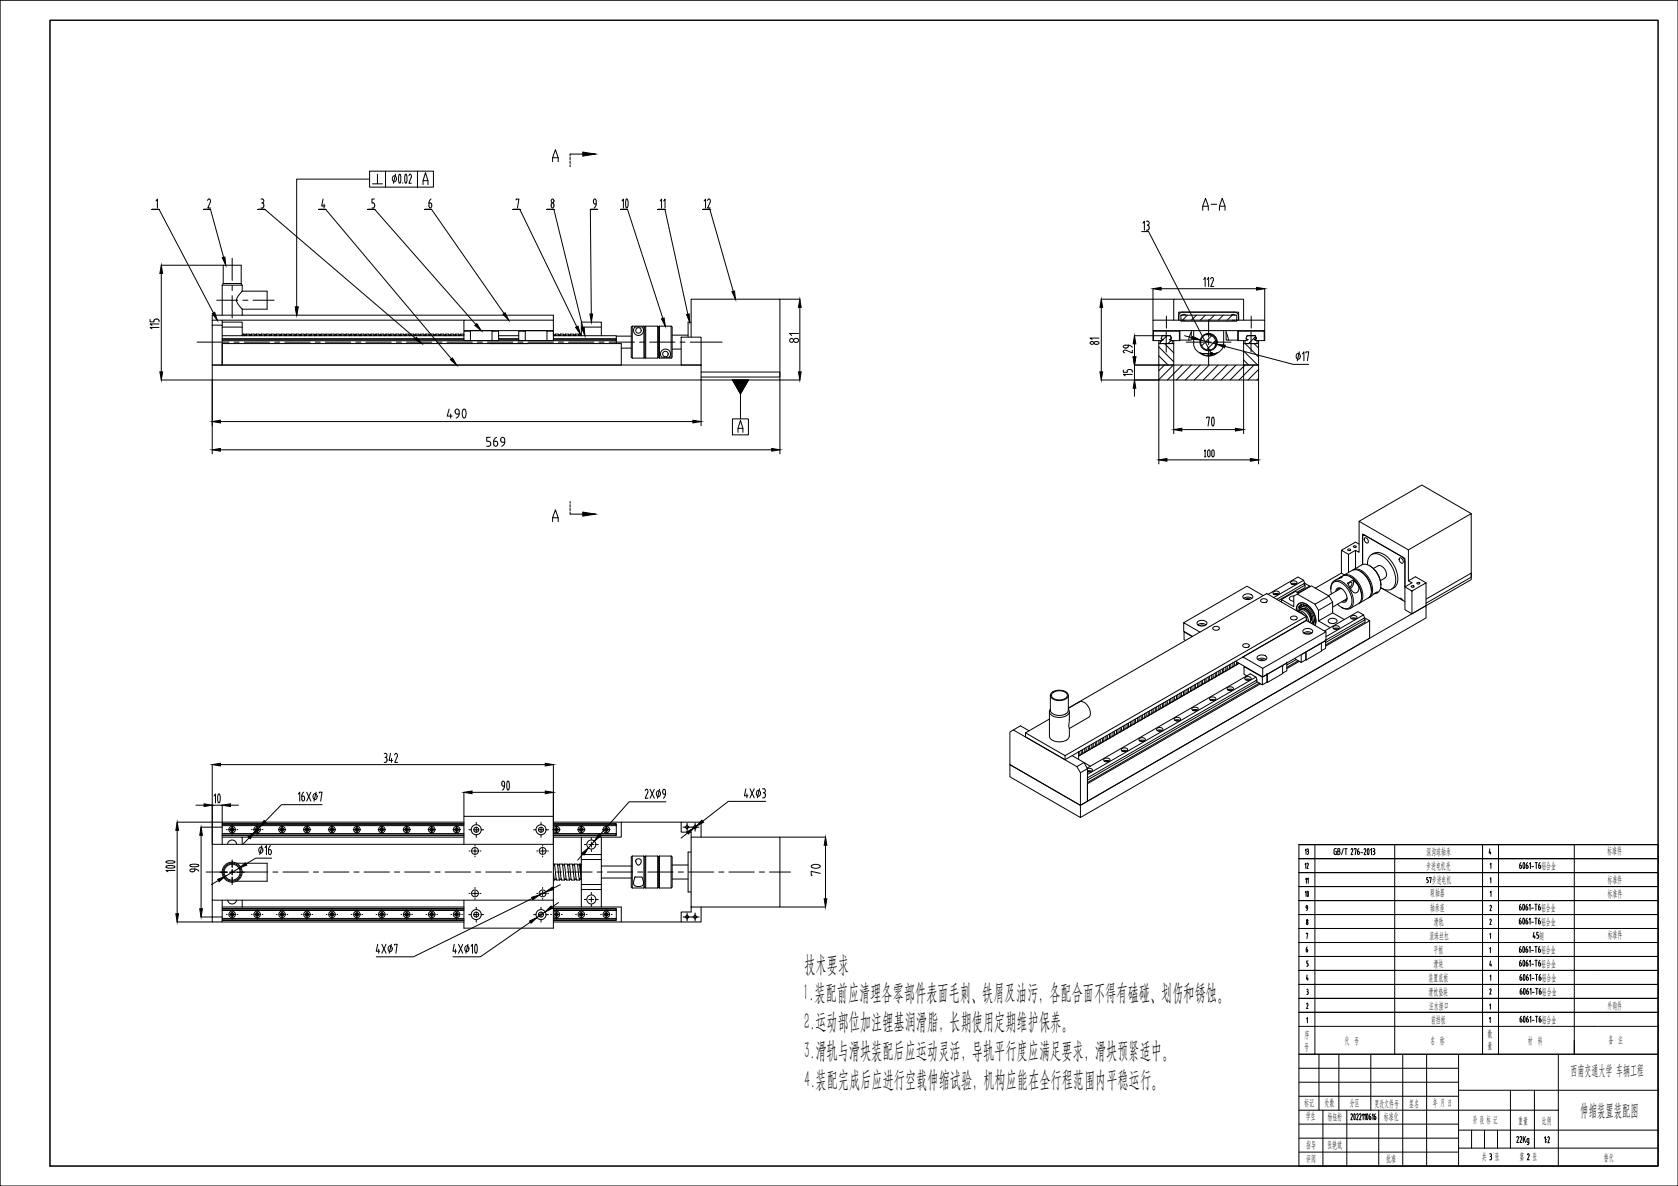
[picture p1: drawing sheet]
<svg xmlns="http://www.w3.org/2000/svg" width="841mm" height="594mm" viewBox="0 0 841 594" stroke-linecap="round" stroke-linejoin="round" font-family="sans-serif">
<!-- layer: 0 -->
<g fill="none" stroke="#000" stroke-width=".5">
<path d="M25 10h806v574h-806zM277 79h3M286 79v1M298 77h-12v1M185 90h-36v68M189 87v5h-2M189 92h3M193 86h16v8h-16zM193 86h-8v8h8M197 88a1.4 1.4 0 0 1 2 2 1.3 1.3 0 0 1-2 1v-1zM198 87l-1 5M200 87a3 3 0 0 1 0 5z"/>
<path d="M202 92h.1M203 88v-1a3 3 0 0 1 0 5M203 88v4M205 88a.8 .8 0 0 1 1-1 1 1 0 0 1 0 2M206 89l-1 3h1M209 86h8v8h-8M212 92v-2l1-3 1 3v2M212 90h2M277 81v-2l1-4 2 4v2M286 81v1M286 83v1M116 129v11"/>
<path d="M109 150h10M111 143v15M111 143h10M112 142l-1 1M112 142h9M112 142v-9h9v9M116 143v3M116 148v11M121 142v1M121 146l-2 3v2l2 4M121 146h13v9h-13M121 143v3"/>
<path d="M121 155v3M122 150h2M127 150h10M148 154h1v4zM591 156h30v4v-2l-2-2h-26l-2 1v3zM592 158h28v2h-28zM592 158h2M617 158h2M106 163h5v20h-5zM106 163v-3h5v3M106 160v-2h171v2M111 171h198v1"/>
<path d="M111 172h200v11h-200zM111 161h10v7M111 160h122M111 170h122M111 168h122M111 164h10M122 167l1 1v-1l1 1M122 167l-1 1M122 167v1M123 167h2v1l1-1v1M126 167h1l1 1v-1l1 1M128 167h2v1l1-1v1"/>
<path d="M131 167h1l1 1v-1l1 1M133 167l3 1M136 168v-1v1M136 167h1l1 1v-1l1 1M138 167h2v1h1M141 168v-1v1M141 167h1l1 1M143 168v-1l1 1M143 167l3 1M146 168v-1v1M146 167h1l1 1M148 168v-1l1 1"/>
<path d="M148 167h2v1M151 168v-1v1M151 168h-1M151 167l2 1M153 168v-1l1 1M153 167h2v1M156 168v-1v1M156 168h-1M156 167h1l1 1v-1l1 1M158 167h2v1h1M161 168v-1v1M161 167h1l1 1v-1l1 1"/>
<path d="M163 167h2v1l1-1v1M166 167h1l1 1v-1l1 1M168 167h2v1l1-1v1M171 167h1l1 1v-1l1 1M173 167h2v1h1M176 168v-1v1M176 167l2 1M178 168v-1l1 1M178 167h2v1l1-1v1M181 167h1l1 1M183 168v-1l1 1M183 167h2v1h1"/>
<path d="M186 168v-1v1M186 167h1l1 1v-1l1 1M188 167h2v1h1M191 168v-1v1M191 167h1l1 1M193 168v-1l1 1M193 167l3 1M196 168v-1v1M196 167l2 1M198 168v-1l1 1M198 167h2v1l1-1v1M201 167h1l1 1"/>
<path d="M203 168v-1l1 1M203 167h2v1l1-1v1M206 167h1l1 1v-1l1 1M208 167h2v1l1-1v1M211 167h1l1 1v-1l1 1M213 167h2v1l1-1v1M216 167h1l1 1v-1l1 1M218 167l3 1M221 168v-1v1M221 167h1l1 1v-1l1 1M223 167h2v1h1M226 168v-1v1"/>
<path d="M226 167h1l1 1M228 168v-1l1 1M228 167h2v1l1-1v1M231 167l2 1M233 160h44v6h-44zM236 166h11v5h-11zM236 166h-3v5h3M247 166h3v5h-3M247 166h.1M250 170h10M250 168h10M262 166h.1"/>
<path d="M263 166h11v5h-11zM263 166h-3v5h3M274 166h3v5h-3M277 167h.1M277 167l1 1M277 170h32v1M277 170h32M277 168h32v2M278 168v-1l1 1M278 167l3 1M281 168v-1v1M281 167l2 1"/>
<path d="M283 168v-1l1 1M283 167h2v1l1-1v1M286 167h1l1 1M288 168v-1l1 1M288 167h2v1l1-1M291 167h.1M291 167v1M291 168v-7h10v7M291 164h10M309 168h7M311 174h5M317 163l-1 1v15h1"/>
<path d="M317 163h6M317 179h6M317 163v16M318 164h4l1 1-1 2-2 1-2-1v-1zM323 163v16M323 163v1M323 164v15M323 179h1M323 179h.1M324 163v16M324 163l-1 1M324 163h6"/>
<path d="M330 163v16M330 163v1M330 179h-6M330 164v15M330 179h1M331 163v16M331 163h5M331 179h5M331 163l-1 1M332 176l1-1h2l1 2v2h-4l-1-2zM336 163v16M336 163l1 1v15h-1"/>
<path d="M337 168h8M337 175h4M341 169h10v14h-10zM346 169v-19h45v39h-40M346 161h-1v8M578 160h14v1l42-1v6h-56zM578 166v5M581 172h7v11h-7zM581 171v1M583 168h4v2h-1l2 1v1h-6v-1l1-1h-1zM583 168h4v2h-1l5 1v-5h-13v5M583 170l-5 1"/>
<path d="M587 169h.1M588 160v-10h35v10M588 171v1M591 166v5M593 160h1M594 168l4 1M597 167l-1 3M597 166v4h-6M598 166v6a5 5 0 0 0 5 5h5M601 177a7 7 0 0 0 9 0M602 170l8 2M602 177a7 7 0 0 0 8 0"/>
<path d="M604 177h3M604 168a4 4 0 0 0-1 6 4 4 0 0 0 6 0M604 168h3l2 1 1 2-1 3M604 168h3l1 1 1 2v3M605 177h-1M605 177h.1M606 167h-1M606 167h.1M606 177h.1M607 177h.1M610 171l-1 2M613 166v6a5 5 0 0 1-5 5"/>
<path d="M614 173l34 10h8M615 167l1 3M615 166v4h5M618 160h1M620 166l1 5M623 172h8v11h-8zM623 171v1M625 168h4l1 2h-1l1 1v1h-6v-1l2-1h-2zM625 168h4l1 2h-1l5 1v-5h-13v5l5-1M629 169h.1M631 171v1M634 166v5"/>
<path d="M650 177a1.3 1.3 0 0 1 2 1 1.4 1.4 0 0 1-2 2v-2zM651 176l-1 5M653 177l1-1v5M655 177v-1h1l-1 5M106 183h245v7h-245zM106 190v37M351 186h40v4h-40v23M367 190h8l-4 7zM371 197v13M391 190v37M581 183h50v7h-50zM581 190v42"/>
<path d="M588 183v34M623 183v34M631 190v42M110 211h237M367 210h8v8h-8zM370 217v-2l1-4 1 4v2M370 215h2M592 215h27M110 225h277M585 230h42M604 226v-1v4M604 229h.1"/>
<path d="M606 225v1v3l-1-1zM608 225l1 1-1 3-1-1zM277 259h3M286 251v1M286 253v1M286 255v1M286 257v1h12M737 257l-24-14-32 18M277 261v-2l1-4 2 4v2M672 276v11l2 1M676 278v9M681 273l-2-1-7 4 4 2 3-2"/>
<path d="M684 268h-1M684 269a1.4 1.4 0 0 1 2 1 1.4 1.4 0 0 1-1 2l-1-1zM687 278a7 7 0 0 1 11 4 10 10 0 0 1 1 12l-2 1M701 280a1.4 1.4 0 0 1 2 0 1.4 1.4 0 0 1-1 2l-1-1zM703 279l1 2v13M703 279l-19-11-1 1v14v-16l21 13v14M706 275l31-18v32l-22 13M623 298a2.7 2.7 0 0 1 5 1 2.9 2.9 0 0 1-5 0zM623 300l2-1 2 1M633 298l-8-4-32 18M638 297a1.4 1.4 0 0 1 2-1 1.4 1.4 0 0 1 1 2 1.5 1.5 0 0 1-2 0 1.5 1.5 0 0 1-1-1zM638 298h3"/>
<path d="M639 298h1M647 291a1.4 1.4 0 0 1 2 0 1.4 1.4 0 0 1 1 1 1.5 1.5 0 0 1-2 1 1.5 1.5 0 0 1-1-2zM647 292h3M648 293h1M649 299a1.4 1.4 0 0 0-2 0 1.4 1.4 0 0 0 0 2h1M650 298l7-5 9 6M651 297l-2-1-7 4M653 291l-2-2-15 9M653 292l1 1-13 8M654 292l-1-1-15 8M654 292l2 2-5 3M654 292l-14 8"/>
<path d="M654 293v1l-4 3M656 294h.1M667 295v2M667 295a4 4 0 0 1 2-4 4 4 0 0 1 5 1 10 10 0 0 1 3 12 4 4 0 0 1-5 0M667 295a3 3 0 0 1 2-4 3 3 0 0 1 4 1 9 9 0 0 1 3 12 5 5 0 0 1-6-1M669 296a2 2 0 0 1 2-2 2 2 0 0 1 2 2 4 4 0 0 1 1 6l-2-1M671 290l2-1-4 2M672 289a7 7 0 0 1 9 4 7 7 0 0 1 0 9l-4 3M672 295l-6 3M672 287l-13 8M672 295a1.5 1.5 0 0 0-2 1M673 288a7 7 0 0 1 9 5 7 7 0 0 1-1 9"/>
<path d="M673 288l5-2a8 8 0 0 1 9 7 6 6 0 0 1-1 7l-5 2M675 300l-7 4M675 299a1.5 1.5 0 0 1-2 2M675 292l3-1 1 1 2 2v2l-1 1h-2zM676 293l1-1a1.3 1.3 0 0 1 1 1 1.3 1.3 0 0 1-2 1M677 289h.1M677 289a12 12 0 0 1 5 10M678 291a2.9 2.9 0 0 1-1 4M678 286a7 7 0 0 1 8 4 7 7 0 0 1 0 9M678 285l4-2a8 8 0 0 1 10 7 5 5 0 0 1-2 7M679 285v-9l2 1v-16l25 14v16l2 1-4 2M682 286h.1"/>
<path d="M682 286a12 12 0 0 1 5 10M685 283a5 5 0 0 1 3-5 5 5 0 0 1 5 1 13 13 0 0 1 6 15 4 4 0 0 1-7 0l12 7M686 283l1 1a11 11 0 0 1 5 9M688 285l3-2a4 4 0 0 1 3 6l-2 2M689 297h2l-5 2M692 293h.1M701 300h1l1 1M704 294l4 2v11l7-4v-11l-7 4M704 294v11l4 2M706 291l3-2 6 3M708 293h1v1h-1zM710 292h2l-1 1z"/>
<path d="M594 316l-1 1M600 311a2.8 2.8 0 0 1 5 1 2.7 2.7 0 0 1-3 2 2.7 2.7 0 0 1-2-2zM600 313l3-1 1 1M601 313h3M601 317l-8-5v4l5 3-5-2v3l1 1M608 314a1.7 1.7 0 0 1 2 0 1.7 1.7 0 0 1 1 1 1.6 1.6 0 0 1-2 1 1.6 1.6 0 0 1-1-2zM624 300h3M632 300a1.4 1.4 0 0 1 2 0 1.4 1.4 0 0 1 1 2 1.5 1.5 0 0 1-2 0 1.5 1.5 0 0 1-1-2zM642 302v-2l6 4v-5l2-1 9 5M642 301h.1M647 309a1.7 1.7 0 0 1 2-1 1.7 1.7 0 0 1 1 2 1.9 1.9 0 0 1-3-1zM650 306a2.7 2.7 0 0 1 2-3 2.7 2.7 0 0 1 3 1 9 9 0 0 1 4 7"/>
<path d="M651 306l3 2M651 305v1a2.5 2.5 0 0 1 3-2 2.5 2.5 0 0 1 2 1 5 5 0 0 1 1 7h1M651 305h.1M652 304h.1M652 304l-1 1 1-1M652 304v-1l1 1M652 305h2M652 305h.1M653 305a5 5 0 0 1 4 5M653 303h1M653 315a2.8 2.8 0 0 1 5 1 2.7 2.7 0 0 1-3 2 2.7 2.7 0 0 1-2-2zM653 317l3-1 2 1"/>
<path d="M654 303l-2 1M654 303h.1M654 303l1 1M654 318h3M654 305h-1h-1M654 305l3 3v2v1M654 305a5 5 0 0 1 3 5M655 303h-1M655 310v1M655 309l-20-12-100 58M655 304h.1M656 311l-1-2-1-2-2-1h-2l3-1 2 1 2 3v3"/>
<path d="M657 312h-1M657 310h.1M657 310v2M657 310v1M658 312h.1M659 311h.1M659 311l-1 1M659 311l-1 2M659 310v1M659 313a9 9 0 0 0-7-11 3 3 0 0 0-2 4 3 3 0 0 1 2-4 3 3 0 0 1 4 2 9 9 0 0 1 3 9M659 303l2 3v5l6 3M665 319l18-11 1 2-19 11"/>
<path d="M665 316v5l-32 18M666 311a2.4 2.4 0 0 1 2-1 2.4 2.4 0 0 1 2 2 2.4 2.4 0 0 1-2 0 2.4 2.4 0 0 1-2-1zM668 302l-2-3-7 4M668 302l-7 4M668 302v5M668 314a1.5 1.5 0 0 1 2-1 1.5 1.5 0 0 1 1 2 1.5 1.5 0 0 1-2 0 1.5 1.5 0 0 1-1-1zM668 315h3M669 315h1M674 310l-6-3-7 4M677 309a1.4 1.4 0 0 1 2-1 1.4 1.4 0 0 1 1 2 1.5 1.5 0 0 1-2 0 1.5 1.5 0 0 1-1-1zM677 310h3M678 310h1"/>
<path d="M683 308l-2-2-17 10M683 310h1l-20 12M684 309l2 2-22 13M684 310v2l-20 11M686 311v9l-141 81v-8l87-50M715 300l22-13v3l-22 13M604 340v2h-1M605 339v2l-1 1M606 339v2h-1M607 338v2l-1 1M608 338v1l-1 1M609 340h-2"/>
<path d="M609 337v2h-1M610 337v1l-1 1M610 339h-1M611 336l-1 2M611 336v1v1M613 335l-1 2-1 1M613 335v1l-1 1M614 334v2l-1 1M615 334v1l-1 1M616 333v2l-1 1M617 333v1l-1 1M618 332v2l-2 1"/>
<path d="M619 332v1l-1 1M619 331l14 8v-4M620 331l-1 2-1 1M620 332l-1 1M621 332l-1 1M623 329l10 6M623 329l32-18 10 5-32 19M623 323a1.7 1.7 0 0 1 2-1 1.7 1.7 0 0 1 1 2 1.6 1.6 0 0 1-2 1 1.6 1.6 0 0 1-1-2zM624 334h.1M624 339a1.4 1.4 0 0 1 2 0 1.4 1.4 0 0 1 1 1 1.6 1.6 0 0 1-2 1 1.6 1.6 0 0 1-1-2zM625 339l-1-1v-4l9 5v4l-4-2M629 339l-84 49"/>
<path d="M630 329a2.7 2.7 0 0 1 5 1 2.9 2.9 0 0 1-5-1zM630 330h2h3M631 331h3M633 339l2-1v4M635 338h.1M643 333l2-1v4l-2 1M645 332h.1M649 330l3 2v-4l2-1v4l-2 1M650 330l-5 3M651 331l-6 3M651 331l-6 4M654 331l1-4 7-5v4l-7 5"/>
<path d="M662 322l2-1v4l-2 1M664 321h.1M526 357v12a6 6 0 0 0 10 0v-12M526 355a2.8 2.8 0 0 0 1 3 2.8 2.8 0 0 0 3 1 4 4 0 0 0 6-3l-1-1M526 348v8a5 5 0 0 0 9 0v-8M527 347a5 5 0 0 1 8 2 5 5 0 0 1-9-1zM528 347a5 5 0 0 1 7 1 5 5 0 0 1-8 1zM535 355l6-3a5 5 0 0 1 5 7l-10 6M570 360v2l-1 1M571 359v2l-1 1M572 359v2l-2 1M573 358v2l-1 1"/>
<path d="M574 358v2l-2 1M574 357v2l-1 1M575 359l-1 1M575 357v2M576 356v2l-1 1M577 358l-1 1M577 356v1v1M578 355v2l-1 1M579 355v2h-2M580 354v2l-1 1M581 353v2l-2 1M581 353v2l-1 1"/>
<path d="M582 352v2l-1 1M583 352v2l-1 1M584 351v2l-1 1M585 351v2l-1 1M586 353h-2M586 350v2l-1 1M587 350v2l-1 1M588 349v2l-2 1M589 349v2l-1 1M589 360a1.4 1.4 0 0 1 2-1 1.4 1.4 0 0 1 0 2 1.5 1.5 0 0 1-1 0 1.5 1.5 0 0 1-1-1zM590 348l-1 3h-1M590 348v2h-1"/>
<path d="M591 350h-1M591 347v2v1M592 347v2h-1M593 349h-1M593 346v2v1M594 346v2h-1M595 345v2l-2 1M596 345v2h-1M597 344v2l-2 1M597 344v2h-1M598 355a1.4 1.4 0 0 1 1-1 1.4 1.4 0 0 1 1 2 1.5 1.5 0 0 1-1 0 1.5 1.5 0 0 1-1-1zM598 356h2"/>
<path d="M598 343v2l-1 1M599 343v2h-1M600 342v2l-1 1M601 342v2h-1M602 341v2l-2 1M603 341v1l-1 1M604 340v2l-2 1M606 350a1.4 1.4 0 0 1 2-1 1.4 1.4 0 0 1 1 2 1.5 1.5 0 0 1-2 0 1.5 1.5 0 0 1-1-1zM607 351h2M607 351h1M615 344a1.4 1.4 0 0 1 2 0 1.4 1.4 0 0 1 1 2 1.5 1.5 0 0 1-2 0 1.5 1.5 0 0 1-1-2zM615 346h3"/>
<path d="M616 346h1M624 340h3M625 341h1M630 341h.1M630 341v-2l-3-1-82 47M630 341l-85 49M630 342l-85 49M631 342l-86 50M635 342v-4l8-5v4l-8 5M635 342l-2 1M506 367l2-1 32 18 2 3v16l-36-20zM508 366l3-2 5 2"/>
<path d="M514 367l20 12v2l121-70v-2l-121 70M514 367v2l20 12M526 360l-12 7M537 379l9 5M541 377v3M541 377v2M541 378v1M542 376v1l-1 1M543 376v1l-1 1M544 375v2l-2 1M544 374v2l-1 1M545 374v2l-1 1"/>
<path d="M546 373v2l-1 1M547 373v2l-1 1M548 372v2l-1 1M549 372v2l-2 1M550 371v2l-1 1M551 371v2l-2 1M551 370v2l-1 1M552 370v2l-1 1M553 369v2l-1 1M554 369v2l-1 1M555 368v2l-1 1M556 368v2l-2 1"/>
<path d="M557 367v2l-1 1M557 369l-1 1M558 367v1l-1 1M558 366v2v1M559 368l-1 1M560 366l-1 2M560 365v2l-1 1M561 365v2l-1 1M562 364v2l-1 1M562 375a1.4 1.4 0 0 1 2-1 1.4 1.4 0 0 1 1 2 1.5 1.5 0 0 1-2 1 1.5 1.5 0 0 1-1-2zM562 376h3M563 376h1"/>
<path d="M563 364v2l-2 1M564 363v2l-1 1M564 365l-1 1M565 363v1l-1 1M566 362v2l-1 1M567 362v2l-2 1M567 361v2l-1 1M568 361v2l-1 1M569 360v2l-1 1M571 370a1.4 1.4 0 0 1 2-1 1.4 1.4 0 0 1 1 2 1.5 1.5 0 0 1-2 0 1.5 1.5 0 0 1-1-1zM571 371h3M572 371h1"/>
<path d="M580 365a1.4 1.4 0 0 1 2-1 1.4 1.4 0 0 1 1 2 1.5 1.5 0 0 1-2 0 1.5 1.5 0 0 1-1-1zM580 366h2M581 366h1M589 361h2M590 361h1M150 398v-1v4M151 399h2a1.1 1.1 0 0 1 0 2 1.1 1.1 0 0 1-2 0zM152 397l-1 2M154 397l2 4M156 397l-2 4M157 398a1.3 1.3 0 0 1 2 1 1.3 1.3 0 0 1-2 1v-1zM158 397l-1 4"/>
<path d="M160 397h1v4M323 396a1.1 1.1 0 0 1 2-1 1 1 0 0 1 0 2l-2 3h2M326 395l2 5M328 395l-2 5M329 396a1.4 1.4 0 0 1 2 2 1.3 1.3 0 0 1-2 1v-1zM331 395l-1 5M332 396h1l1 2a1.3 1.3 0 0 1-2-1 1.3 1.3 0 0 1 0-1zM334 398l-2 2M374 395l-1 4h2M374 398v2M376 395l2 5M378 395l-2 5"/>
<path d="M380 396a1.3 1.3 0 0 1 1 1 1.3 1.3 0 0 1-1 2l-1-2zM381 395l-1 5M382 395h1a1.1 1.1 0 0 1 1 1 1.1 1.1 0 0 1-1 1M383 397h.1M383 397l1 1M384 398l-1 1-1 1M506 383l36 20v7l-36-21zM540 384l3-2 2 3-3 2M545 386h2M545 387a1.4 1.4 0 0 0 2 0 1.4 1.4 0 0 0 0-2h-2v16l-3 2M545 387h1M553 380a1.4 1.4 0 0 1 2 0 1.4 1.4 0 0 1 1 1 1.5 1.5 0 0 1-2 1 1.5 1.5 0 0 1-1-2z"/>
<path d="M554 381h2M554 382h1M106 414v9M111 412v2h-5v-2h127M111 419h10v4M111 414v9M111 414h122M111 413h122M111 418h122M111 419h122M121 419h112M125 420l-3 3"/>
<path d="M130 414l-2 3M161 403h-20l-8 8M277 415a1.6 1.6 0 0 1 3-1 1.6 1.6 0 0 1 0 3 1.6 1.6 0 0 1-3-1M277 413h32v1M277 413h32M277 414h32M277 412h64M277 419h14M309 414v4h-32M309 418h-32M309 418l-32 1M311 412v7h-10"/>
<path d="M334 402h-19l-14 16M345 417l-4 3M346 419h45v35h-45zM346 419v-2h-5v-5h10v7M349 414l-1 1M384 401h-19l-13 10M542 403l173-100v7l-173 100M106 423h171v28h-171zM114 423a2.3 2.3 0 0 1 2-2 2.3 2.3 0 0 1 3 2M119 432h15v9h-15M120 435l-7 4M130 425a1.3 1.3 0 0 1 2 1 1.3 1.3 0 0 1-2 1v-1z"/>
<path d="M131 424l-1 4M133 425l1-1v4M135 427a.7 .7 0 0 0 0 1 .7 .7 0 0 0 1-1M135 426h1v1M135 426v1M136 424l-1 2M136 430h-8l-5 3M233 423v-14h44v14M277 437l1 4 1-1M278 433h-1M278 433l1 8h1M278 433h1l1 8 1-1"/>
<path d="M279 433h1l1 8h2M280 433h2l1 7h1M282 433h1l1 8h1M283 433h1l1 8 1-1M284 433h1l1 1v7h2M285 433h2l1 8v-1M287 433h1v1l1 7h1M288 433h1l2 8v-1M290 433h1M291 433v4l-1-4h-1M291 437v3M291 433h.1"/>
<path d="M291 431v-3h10v3M291 431v12h10v-12M291 428v-9h10v9M291 431h10M292 428l-2 3M298 421l-3 4M301 440h15M301 434h15M317 429v16M317 429h-1v15l1 1M317 429h6M318 439h4l1 3-1 2h-2l-2-1v-1z"/>
<path d="M323 429h.1M323 429v16M323 429v15M324 429h-1M324 429h6M324 429v16M330 429h.1M330 429v16M330 429v15M331 429h5M331 429h-1M331 429v16"/>
<path d="M336 429h1v15l-1 1h-5M336 429v16M337 433h8M346 427h-1v20h1M106 451v8h5M106 459v3h5v-3M109 441l-3 2M111 451v8M111 456h122M111 455h122M111 454h122M114 451a2.3 2.3 0 0 0 2 2 2.3 2.3 0 0 0 3-2"/>
<path d="M121 451v3M233 451v14h44v-14M267 450l-60 29h-18M273 457l-4 3M274 447l-4 1M277 457a1.6 1.6 0 0 1 3 0 1.6 1.6 0 0 1 0 2 1.6 1.6 0 0 1-3 0M277 455h32v1M277 455h32M277 454h34v8h-34M277 441h1M277 456h32M280 452l-3 2"/>
<path d="M281 443l-4 2M281 440h.1M286 440h.1M288 440h1M291 440h.1M291 443v3h10v-3M291 446v8M301 446v8M309 456v4h-32M317 445h6M323 444l1 1M323 444v1"/>
<path d="M324 445h6M330 444v1M330 444l1 1M337 440h8M346 454v3h-5v5h10v-8M111 460h122M111 461h122M111 462h122M189 473v3h1M190 476v1M191 473l2 4M193 473l-2 4"/>
<path d="M195 474a1.3 1.3 0 0 1 2 1 1.3 1.3 0 0 1-2 1v-1zM196 473l-1 4M198 473h1l-1 4M228 473l-1 3h2M228 476v1M230 473l2 4M232 473l-2 4M233 474a1.3 1.3 0 0 1 2 1 1.3 1.3 0 0 1-2 1v-1zM235 473l-2 4M236 474l1-1v4M238 473a2.8 2.8 0 0 1 0 4v-2zM266 462l-25 17h-14"/>
<path d="M309 460v1h-32M309 461h-32M311 462h30M831 528v56h-180M738 566v9M744 566v9M751 566v9M757 566v9M769 566v9"/>
<circle cx="320" cy="166" r="1.4"/>
<circle cx="334" cy="177" r="1.4"/>
<circle cx="606" cy="171" r="4"/>
<circle cx="676" cy="276" r=".7"/>
<circle cx="679" cy="274" r=".7"/>
<circle cx="116" cy="416" r="1.6"/>
<circle cx="116" cy="416" r=".9"/>
<circle cx="116" cy="416" r=".6"/>
<circle cx="129" cy="416" r="1.6"/>
<circle cx="129" cy="416" r=".9"/>
<circle cx="129" cy="416" r=".6"/>
<circle cx="141" cy="416" r="1.6"/>
<circle cx="141" cy="416" r=".9"/>
<circle cx="141" cy="416" r=".6"/>
<circle cx="154" cy="416" r="1.6"/>
<circle cx="154" cy="416" r=".9"/>
<circle cx="154" cy="416" r=".6"/>
<circle cx="166" cy="416" r="1.6"/>
<circle cx="166" cy="416" r=".9"/>
<circle cx="166" cy="416" r=".6"/>
<circle cx="179" cy="416" r="1.6"/>
<circle cx="179" cy="416" r=".9"/>
<circle cx="179" cy="416" r=".6"/>
<circle cx="191" cy="416" r="1.6"/>
<circle cx="191" cy="416" r=".9"/>
<circle cx="191" cy="416" r=".6"/>
<circle cx="204" cy="416" r="1.6"/>
<circle cx="204" cy="416" r=".9"/>
<circle cx="204" cy="416" r=".6"/>
<circle cx="216" cy="416" r="1.6"/>
<circle cx="216" cy="416" r=".9"/>
<circle cx="216" cy="416" r=".6"/>
<circle cx="229" cy="416" r="1.6"/>
<circle cx="229" cy="416" r=".9"/>
<circle cx="229" cy="416" r=".6"/>
<circle cx="239" cy="416" r="2.5"/>
<circle cx="239" cy="416" r="1.2"/>
<circle cx="271" cy="416" r="2.5"/>
<circle cx="271" cy="416" r="1.2"/>
<circle cx="279" cy="416" r=".9"/>
<circle cx="279" cy="416" r=".6"/>
<circle cx="291" cy="416" r="1.6"/>
<circle cx="291" cy="416" r=".9"/>
<circle cx="291" cy="416" r=".6"/>
<circle cx="304" cy="416" r="1.6"/>
<circle cx="304" cy="416" r=".9"/>
<circle cx="304" cy="416" r=".6"/>
<circle cx="344" cy="414" r=".7"/>
<circle cx="348" cy="414" r=".7"/>
<circle cx="116" cy="437" r="5"/>
<circle cx="116" cy="437" r="4"/>
<circle cx="238" cy="426" r="1.7"/>
<circle cx="272" cy="426" r="1.7"/>
<circle cx="296" cy="423" r="2.3"/>
<circle cx="320" cy="432" r="1.5"/>
<circle cx="116" cy="458" r="1.6"/>
<circle cx="116" cy="458" r=".9"/>
<circle cx="116" cy="458" r=".6"/>
<circle cx="129" cy="458" r="1.6"/>
<circle cx="129" cy="458" r=".9"/>
<circle cx="129" cy="458" r=".6"/>
<circle cx="141" cy="458" r="1.6"/>
<circle cx="141" cy="458" r=".9"/>
<circle cx="141" cy="458" r=".6"/>
<circle cx="154" cy="458" r="1.6"/>
<circle cx="154" cy="458" r=".9"/>
<circle cx="154" cy="458" r=".6"/>
<circle cx="166" cy="458" r="1.6"/>
<circle cx="166" cy="458" r=".9"/>
<circle cx="166" cy="458" r=".6"/>
<circle cx="179" cy="458" r="1.6"/>
<circle cx="179" cy="458" r=".9"/>
<circle cx="179" cy="458" r=".6"/>
<circle cx="191" cy="458" r="1.6"/>
<circle cx="191" cy="458" r=".9"/>
<circle cx="191" cy="458" r=".6"/>
<circle cx="204" cy="458" r="1.6"/>
<circle cx="204" cy="458" r=".9"/>
<circle cx="204" cy="458" r=".6"/>
<circle cx="216" cy="458" r="1.6"/>
<circle cx="216" cy="458" r=".9"/>
<circle cx="216" cy="458" r=".6"/>
<circle cx="229" cy="458" r="1.6"/>
<circle cx="229" cy="458" r=".9"/>
<circle cx="229" cy="458" r=".6"/>
<circle cx="238" cy="447" r="1.7"/>
<circle cx="239" cy="458" r="2.5"/>
<circle cx="239" cy="458" r="1.2"/>
<circle cx="271" cy="458" r="2.5"/>
<circle cx="271" cy="458" r="1.2"/>
<circle cx="272" cy="447" r="1.7"/>
<circle cx="279" cy="458" r=".9"/>
<circle cx="279" cy="458" r=".6"/>
<circle cx="291" cy="458" r="1.6"/>
<circle cx="291" cy="458" r=".9"/>
<circle cx="291" cy="458" r=".6"/>
<circle cx="296" cy="451" r="2.3"/>
<circle cx="304" cy="458" r="1.6"/>
<circle cx="304" cy="458" r=".9"/>
<circle cx="304" cy="458" r=".6"/>
<circle cx="344" cy="459" r=".7"/>
<circle cx="348" cy="459" r=".7"/>
</g>
<!-- layer: 10 -->
<g fill="none" stroke="#000" stroke-width=".5">
<path d="M131 100h1M132 100a1.1 1.1 0 0 1 0 1 1.1 1.1 0 0 1 0 1M162 100l-1 3h2M188 100h-2v2a1.3 1.3 0 0 1 2 1 1.3 1.3 0 0 1-2 1M216 100l-1 2M76 105h4zM78 101l1-1v4M80 105l27 52M102 105h4zM104 100a.8 .8 0 0 1 1 0 .8 .8 0 0 1 0 1l-1 3h2M106 105l6 24M129 105h4z"/>
<path d="M131 102h1M132 102a1.4 1.4 0 0 1 0 1 1.4 1.4 0 0 1-1 1M133 105l75 64M160 105h3zM162 102v2M163 105l63 75M184 105h4zM188 105l50 58M213 105h3zM215 102v1a.7 .7 0 0 0 1 1 .7 .7 0 0 0 0-1v-1M215 102h1M216 105l37 52"/>
<path d="M257 105h4zM259 100h1l-1 4M261 105l28 59M274 105h4zM276 102h1a1.1 1.1 0 0 1 1 1 1.1 1.1 0 0 1-2 1zM278 105l14 59M296 105h3zM296 105v52M299 102a1.3 1.3 0 0 1-2-1 1.3 1.3 0 0 1 1-1h1a4 4 0 0 1-1 4M315 105l17 54M333 105l12 52M356 105l12 41"/>
<path d="M576 116l31 61M81 133h31M81 137v49M607 140a.8 .8 0 0 1 1-1 1 1 0 0 1 0 2M75 160v1h2a1.3 1.3 0 0 1 1-1 1.3 1.3 0 0 1 2 1M391 150h10M401 154v32M552 150h36M552 154v32M578 145v15M582 145h48M585 158v6"/>
<path d="M595 158l-2 2M600 158l-3 2M603 140l1-1v5M604 158l-2 2M605 140l1-1v5M608 141l-1 3h1M609 158l-3 2M613 158l-2 2M618 158l-3 2M627 158v6M634 145v15M80 164h-5l1 1"/>
<path d="M80 162h-5l1 1M99 171h16M117 171h3M122 171h13M138 171h2M143 171h12M158 171h3M163 171h13M178 171h3M183 171h13M199 171h2M204 171h12"/>
<path d="M219 171h2M224 171h13M239 171h3M244 171h13M245 172h19M260 171h2M265 171h12M280 171h2M285 171h13M300 171h3M305 171h13M321 171h2"/>
<path d="M326 171h12M341 171h2M346 171h16M569 168h13M581 178l4 5M581 174l7 7M583 170l-1 1M584 172l4 5M585 166v10M585 168l-2 2M587 170l-2 2M588 172h.1"/>
<path d="M595 171h8M606 170v1h-1M606 160v9M606 174v9M607 171h-1v2M607 168l-5 5M608 171h9M609 171l-4 4M620 160h.1M623 176l7 7M624 172l7 7M625 168v1"/>
<path d="M627 166v10M629 172l2 2M629 169l-3 3M81 190h25M391 190h10M552 190h29M569 183h12M569 194v5M584 183l-3 3M588 183l-7 7M593 183l-8 7M597 183l-7 7"/>
<path d="M602 183l-8 7M606 183l-7 7M611 183l-8 7M615 183l-7 7M620 183l-8 7M623 180l3 3M624 183l-7 7M629 183l-8 7M631 185l-5 5M631 190h-1M193 377a1.1 1.1 0 0 1 1 1 1.1 1.1 0 0 1-1 1M193 379h.1"/>
<path d="M193 379h1a1.6 1.6 0 0 1-1 3M196 377l-1 4h2M196 380v2M198 378a.8 .8 0 0 1 1 0 .8 .8 0 0 1 0 1l-1 3h1M106 383v40M110 383h163M193 382h.1M233 397v12M237 397h36M277 383v40M89 412h17M89 416v42"/>
<path d="M98 403h4M101 414h5M101 418v37M111 403v9M113 416h1M116 414v2h-2M116 413h.1M116 418h.1M118 416h-2v1M119 416h.1M126 416h.1M129 414v2h-2"/>
<path d="M129 413h.1M129 418h.1M131 416h-2v1M131 416h1M141 414v2h-1M143 416h-2v1M154 414v2h-2M156 416h-2v1M166 414v2h-2M168 416h-2v1M179 414v2h-2M181 416h-2v1"/>
<path d="M191 414v2h-1M193 416h-2v1M204 414v2h-2M206 416h-2v1M216 414v2h-2M218 416h-2v1M229 414v2h-2M231 416h-2v1M235 416h1M239 414v2h-2M239 412v1M239 418v1"/>
<path d="M240 416h-1v1M241 416h1M267 416h2M271 414v2h-1M271 412v1M271 418v1M272 416h-1v1M274 416h1M279 414v2h-2M281 416h-2v1M291 414v2h-1M293 416h-2v1"/>
<path d="M296 420v1M304 414v2h-2M306 416h-2v1M344 412v2h-2M348 412v2h-4v2M350 414h-2v2M391 419h23M103 437h11M116 436v1h-1M116 431v3M116 439v4M116 437h18"/>
<path d="M118 437h-2v1M137 437h2M142 437h13M157 437h3M162 437h13M177 437h3M182 437h13M198 437h2M203 437h13M218 437h3M223 437h13M235 426h1"/>
<path d="M238 425v1h-1M238 423v1M238 429h.1M238 437h3M239 426h-1v2M241 426h.1M243 437h13M259 437h2M264 437h12M269 426h.1M272 425v1h-1M272 423v1"/>
<path d="M272 429h.1M273 426h-1v2M274 426h1M279 437h3M284 437h13M293 423h1M296 422v1h-1M296 426v1M298 423h-2v1M299 423h1M299 437h3M304 437h13"/>
<path d="M320 437h2M325 437h12M340 437h3M345 437h13M360 437h3M365 437h13M381 437h2M386 437h10M414 423v27M651 437h180zM651 430h180zM651 423v21"/>
<path d="M659 423v21M670 425h-1v2v1h1l-1-2M671 425l1 1h-1l1 2h-1zM671 426h.1M673 425l-1 3M674 425h1M675 425v3M677 426l1-1v1l-1 2h1M679 425h1l-1 3M680 426l1 2v-1M680 426l1 1M681 425l-1 1"/>
<path d="M682 427h1M684 426v-1v1M685 426l-1 2h1M686 428v-3v3M686 428h.1M687 426v-1v3M688 425h1v1M688 426h1M689 426v1M689 427v1h-1M699 423v105h-40M716 440h-1v1a.7 .7 0 0 1 1 0 .7 .7 0 0 1-1 1"/>
<path d="M716 440h1v2M743 423v105h-44M747 425l-1 2h1M747 433v-1v3M747 427v1M751 423v105h-8M762 433v2l1-1M762 433l1 1M762 432v1M764 432v2v1zM765 433v2l1-1M765 433l1 1"/>
<path d="M766 432l-1 1M767 433v-1v3M768 434h1M769 432h2M770 432v3M771 433v2l1-1M771 433h1M772 433v1M772 432l-1 1M789 423h-138h180M789 423h42M789 423v91"/>
<path d="M831 423v91M101 459h5M113 458h1M116 457v1h-1M116 455v1M118 458h-2v1M119 458h.1M126 458h.1M129 457v1h-1M129 455v1M130 458h-1v1M131 458h1"/>
<path d="M139 458h.1M141 457v1h-1M141 455v1M143 458h-2v1M144 458h.1M151 458h.1M154 457v1h-1M154 455v1M155 458h-1v1M156 458h1M164 458h.1M166 457v1h-1"/>
<path d="M166 455v1M168 458h-2v1M169 458h.1M176 458h.1M179 457v1h-1M179 455v1M180 458h-1v1M181 458h1M188 458h1M191 457v1h-1M191 455v1M193 458h-2v1"/>
<path d="M194 458h.1M201 458h.1M204 457v1h-1M204 455v1M205 458h-1v1M206 458h1M214 458h.1M216 457v1h-1M216 455v1M218 458h-2v1M219 458h.1M226 458h.1"/>
<path d="M229 457v1h-1M229 455v1M230 458h-1v1M231 458h1M235 458h1M235 448h1M238 446v2h-1M238 445h.1M238 450h.1M239 457v1h-2M239 454v2M239 448h-1v1"/>
<path d="M240 458h-1v1M241 448h.1M241 458h1M267 458h2M269 448h.1M271 457v1h-1M271 454v2M272 446v2h-1M272 445h.1M272 450h.1M272 458h-1v1M273 448h-1v1"/>
<path d="M274 458h1M274 448h1M276 458h.1M279 457v1h-1M279 455v1M280 458h-1v1M281 458h1M288 458h1M291 457v1h-1M291 455v1M293 458h-2v1M293 451h1"/>
<path d="M294 458h.1M296 449v2h-1M296 447v1M296 453v1M298 451h-2v1M299 451h1M301 458h.1M304 457v1h-1M304 455v1M305 458h-1v1M306 458h1M344 457v2h-2"/>
<path d="M348 457v2h-4v2M350 459h-2v2M391 454h23M651 451v77h8v-77M651 458h180zM651 451h180zM651 444h180zM655 454v1M655 455v1M747 454v2h1M747 440v2M747 447v-1v3"/>
<path d="M762 454v2v-1M762 454v1M762 460l-1 1M762 453v1M763 453h1M763 453l1 3v-3M763 460l1 1v2zM765 454v2l1-1M765 454l1 1M765 453v1M765 460v1M766 454l1-1v3"/>
<path d="M768 455h1M769 460h1M769 453h1M770 453v3M770 460v3M772 460l-1 1M772 453l-1 1M772 455l-1-1v1M772 455v1l-1-1M89 462h17M116 461h.1M129 461h.1"/>
<path d="M141 461h.1M154 461h.1M166 461h.1M179 461h.1M191 461h.1M204 461h.1M216 461h.1M229 461h.1M239 461v1M271 461v1M279 461h.1M291 461h.1"/>
<path d="M304 461h.1M651 479h180zM651 472h180zM651 465h180zM655 468v-1v3M655 462h1l-1 1zM655 475v2v-1M655 476h.1M655 474v1M747 475v2M747 468v-1v3M747 461v-1v1v2"/>
<path d="M761 462l1 1a.7 .7 0 0 0 0-1 .7 .7 0 0 0 0-1v1M762 475v1v1zM762 474v1M763 474l1 2v1zM765 475l1 1-1 1zM765 461l1 1a.7 .7 0 0 1-1 1zM765 474v1M766 475l1-1v3M766 461l1-1v3M768 476h1M768 462h1M769 467l-1 2h2"/>
<path d="M769 469v1M769 474h1M770 474v3M770 470h1M771 468v1v1M771 467h-1v1h1M771 476v1h1v-2h-1v1M771 461l1 1a.7 .7 0 0 1-1 1zM772 474l-1 1M651 493h180zM651 486h180zM655 496h.1"/>
<path d="M655 498h.1M655 488v2h1M655 497h.1M655 496v1M655 497l1 1h-1M655 490v1M656 481h-1v1l1 1-1 1M747 496v-1v1v2M747 489v-1v3M747 481v2h1M747 483v1M762 482v2l1-1-1-1"/>
<path d="M762 482h.1M762 489v2l1-1-1-1M762 489h.1M762 496l1 1-1 1zM762 481v1M763 488l-1 1M763 495l-1 1M763 481l1 1v2zM764 488v2v1M764 488v3M764 498v-3v3M764 498h.1"/>
<path d="M765 483v1h1v-2h-1v1M765 490v1h1v-1l-1-1v1M765 496l1 1v1zM766 481l-1 1M766 488l-1 1M766 495l-1 1M767 482v-1v3M767 489v-1v3M767 496v-1v3M768 483h1M768 490h1M768 497h1"/>
<path d="M769 481h1M770 488h1M770 495h1M770 481v3M770 488v3M770 495v3M771 482v2l1-1M771 482l1 1M771 489l1 1v1zM771 497l1 1v-2v1M772 481l-1 1M772 488l-1 1"/>
<path d="M772 495l-1 1M651 514h138M651 507h180zM651 500h180zM655 503h1l-1 2h1M655 510v2M747 510v2M747 503v3M762 511v1h1v-2h-1v1M763 509l-1 1M764 509v2v1zM765 510l1 1v1z"/>
<path d="M766 509l-1 1M767 510v-1v3M768 511h1M770 509h1M770 509v3M771 510l1 1v1zM772 509l-1 1M789 514h42M789 514v14h-38M831 514v14h-42v-7M747 578h1l-1 1M747 579h.1"/>
<path d="M747 579a.9 .9 0 0 1 1 1 .9 .9 0 0 1-1 1M766 578v1v2"/>
<circle cx="277" cy="101" r=".9"/>
<circle cx="655" cy="461" r=".5"/>
</g>
<g fill="#000" stroke="#000" stroke-width=".5">
<path d="M81 133l1 4h-2zM111 129h2v4zM106 157l2-1 1 4zM252 157h1l2 3zM296 157h1l-1 4zM332 160l1-1v4zM344 158l1-1 1 4zM367 146h1l1 4zM401 150l1 4h-2zM552 150l1 4h-2zM578 145l4-1v1zM630 144l4 1h-4z"/>
<path d="M209 169l2 3-3-2zM226 180l1-1 2 4zM238 163l1-1 2 4zM288 164l2-1 1 4zM291 164h2v4zM568 179h1v4zM569 168v4h-1zM80 186h2l-1 4zM400 186h2l-1 4zM551 186h2l-1 4zM569 190v4h-1zM106 383l4-1v2z"/>
<path d="M233 397l4-1v2zM273 396l4 1-4 1zM273 382l4 1-4 1zM89 412v4h-1zM101 414v4h-1zM414 419v4h-1zM88 458h1v4zM100 455h1v4zM413 450h1v4z"/>
<path d="M607 177v1zM607 177v1z"/>
<path d="M607 177h1zM607 177h1zM607 177h1z"/>
</g>
<!-- layer: 0 -->
<g fill="#000" stroke="#000" stroke-width=".5">
<path d="M292 76l6 1-6 1zM148 154h1v4zM598 169l4 1h-5zM610 172l4 1v1zM367 190h8l-4 7zM106 211l4-1v2zM347 210l4 1-4 1zM588 215h4v1zM619 215h4l-4 1zM106 225h4v1zM387 225h4l-4 1zM581 230h4v1z"/>
<path d="M627 230h4l-4 1zM292 257l6 1-6 1zM124 419l4-2-3 3zM132 411l1 1-3 2zM300 418l1 1-3 2zM344 417l4-2-3 3zM352 411l1 1-4 2zM120 435l3-3 1 1zM292 427l3-2-2 3zM109 440l4-1-3 3zM266 449l4-1-3 3zM273 457l3-3 1 1z"/>
<path d="M274 447l3-3v2zM265 461l4-1-3 2z"/>
</g>
<!-- layer: 5 -->
<g fill="none" stroke="#000" stroke-width=".5">
<path d="M0 0h841v594h-841zM25 10h806v574h-806zM651 535h80M661 528v28M671 528v28M687 528v28M703 528v56M715 528v56M731 528v56M781 528v56M831 528h-180v56M651 542h80"/>
<path d="M651 549h80M651 556h130M663 556v28M675 556v28M691 556v28M731 546h100M757 546v20M769 546v20M651 563h80M651 570h80M651 577h80M731 566h100"/>
<path d="M731 575h100"/>
</g>
<!-- layer: SLD-0 -->
<g fill="none" stroke="#000" stroke-width=".5">
<path d="M677 558l1 1-1 2h1M677 558h.1M679 558h.1M679 558v3M680 558l1 1M680 558h.1M681 559l-1 2h1M682 558v1l-1 2h1M682 558h-1M683 559v-1v3M684 559v-1v3M685 558l1 1-1 2z"/>
<path d="M686 559v2l1-1M686 559h1M687 559v1M687 558l-1 1M687 560h.1M688 559v-1v3M689 559v2l1-1M689 559l1 1M689 558v1M679 561h.1M774 570l1-1v3M775 571h.1"/>
<path d="M775 572h.1M776 570v-1l1 1-1 2h1"/>
</g>
<!-- layer: 9 -->
<path d="M760 570l1-1v1l-1 2h1M762 570v-1l1 1M763 570l-1 2h1M763 569v3M764 570l1 2M765 569l-2 2M766 572h-1l1-2v3h-1" fill="none" stroke="#000" stroke-width=".5"/>
<g font-size="13.2">
<text x="308" y="107">10</text>
<text x="223" y="213">490</text>
<text x="602" y="217">70</text>
<text x="249" y="399">90</text>
<text x="104" y="405">10</text>
</g>
<g font-size="12.8">
<text x="91" y="441" transform="rotate(-90 91 441)">100</text>
<text x="103" y="440" transform="rotate(-90 103 440)">90</text>
<text x="414" y="443" transform="rotate(-90 414 443)">70</text>
</g>
<g font-size="11.5">
<text x="403" y="487">技术要求</text>
<text x="403" y="501">1.装配前应清理各零部件表面毛刺、铁屑及油污，各配合面不得有磕碰、划伤和锈蚀。</text>
<text x="403" y="516">2.运动部位加注锂基润滑脂，长期使用定期维护保养。</text>
<text x="403" y="530">3.滑轨与滑块装配后应运动灵活，导轨平行度应满足要求，滑块预紧适中。</text>
<text x="403" y="544">4.装配完成后应进行空载伸缩试验，机构应能在全行程范围内平稳运行。</text>
</g>
<text font-size="10.1" x="602" y="107">A-A</text>
<text font-size="8.8" x="652" y="452">10</text>
<text font-size="8.6" x="792" y="559">伸缩装置装配图</text>
<g font-size="8.4">
<text x="395" y="173">81</text>
<text x="243" y="225">569</text>
</g>
<text font-size="7.5" x="562" y="178">29</text>
<text font-size="7.2" x="787" y="539">西南交通大学 车辆工程</text>
<g font-size="6.6">
<text x="357" y="105" transform="rotate(-90 357 105)">12</text>
<text x="577" y="116" transform="rotate(-90 577 116)">13</text>
<text x="562" y="189">15</text>
</g>
<text font-size="6.2" x="545" y="174">81</text>
<text font-size="5.7" x="334" y="105" transform="rotate(-90 334 105)">11</text>
<g font-size="5">
<text x="715" y="428">深沟球轴承</text>
<text x="806" y="428">标准件</text>
<text x="715" y="435">步进电机壳</text>
<text x="773" y="435">铝合金</text>
<text x="718" y="442">步进电机</text>
<text x="806" y="442">标准件</text>
<text x="717" y="449">联轴器</text>
<text x="806" y="449">标准件</text>
<text x="717" y="456">轴承座</text>
<text x="772" y="456">铝合金</text>
<text x="719" y="463">滑轨</text>
<text x="772" y="463">铝合金</text>
<text x="716" y="470">滚珠丝杠</text>
<text x="772" y="470">钢</text>
<text x="806" y="470">标准件</text>
<text x="719" y="477">平板</text>
<text x="772" y="477">铝合金</text>
<text x="719" y="484">滑块</text>
<text x="772" y="484">铝合金</text>
<text x="716" y="491">装置底板</text>
<text x="773" y="491">铝合金</text>
<text x="716" y="498">滑枕垫块</text>
<text x="773" y="498">铝合金</text>
<text x="716" y="505">注水接口</text>
<text x="806" y="505">外购件</text>
<text x="717" y="512">前挡板</text>
<text x="773" y="512">铝合金</text>
<text x="654" y="520">序</text>
<text x="746" y="520">数</text>
<text x="654" y="526">号</text>
<text x="674" y="523">代 号</text>
<text x="717" y="523">名 称</text>
<text x="746" y="526">量</text>
<text x="766" y="523">材 料</text>
<text x="806" y="523">备 注</text>
<text x="654" y="554">标记</text>
<text x="664" y="554">处数</text>
<text x="677" y="554">分区</text>
<text x="689" y="554">更改文件号</text>
<text x="706" y="554">签名</text>
<text x="718" y="554">年 月 日</text>
<text x="655" y="561">学生</text>
<text x="665" y="561">杨钰桁</text>
<text x="694" y="561">标准化</text>
<text x="738" y="563">阶 段 标 记</text>
<text x="761" y="563">重量</text>
<text x="773" y="563">比例</text>
<text x="655" y="575">指导</text>
<text x="665" y="575">张艳斌</text>
<text x="743" y="581">共</text>
<text x="749" y="581">张</text>
<text x="762" y="581">第</text>
<text x="768" y="581">张</text>
<text x="804" y="581">替代</text>
<text x="655" y="582">评阅</text>
<text x="695" y="582">批准</text>
</g>
<text font-size="4.9" x="657" y="429" transform="rotate(-90 657 429)">13</text>
<text font-size="4.4" x="657" y="436" transform="rotate(-90 657 436)">12</text>
<text font-size="4" x="657" y="444" transform="rotate(-90 657 444)">11</text>
</svg>
